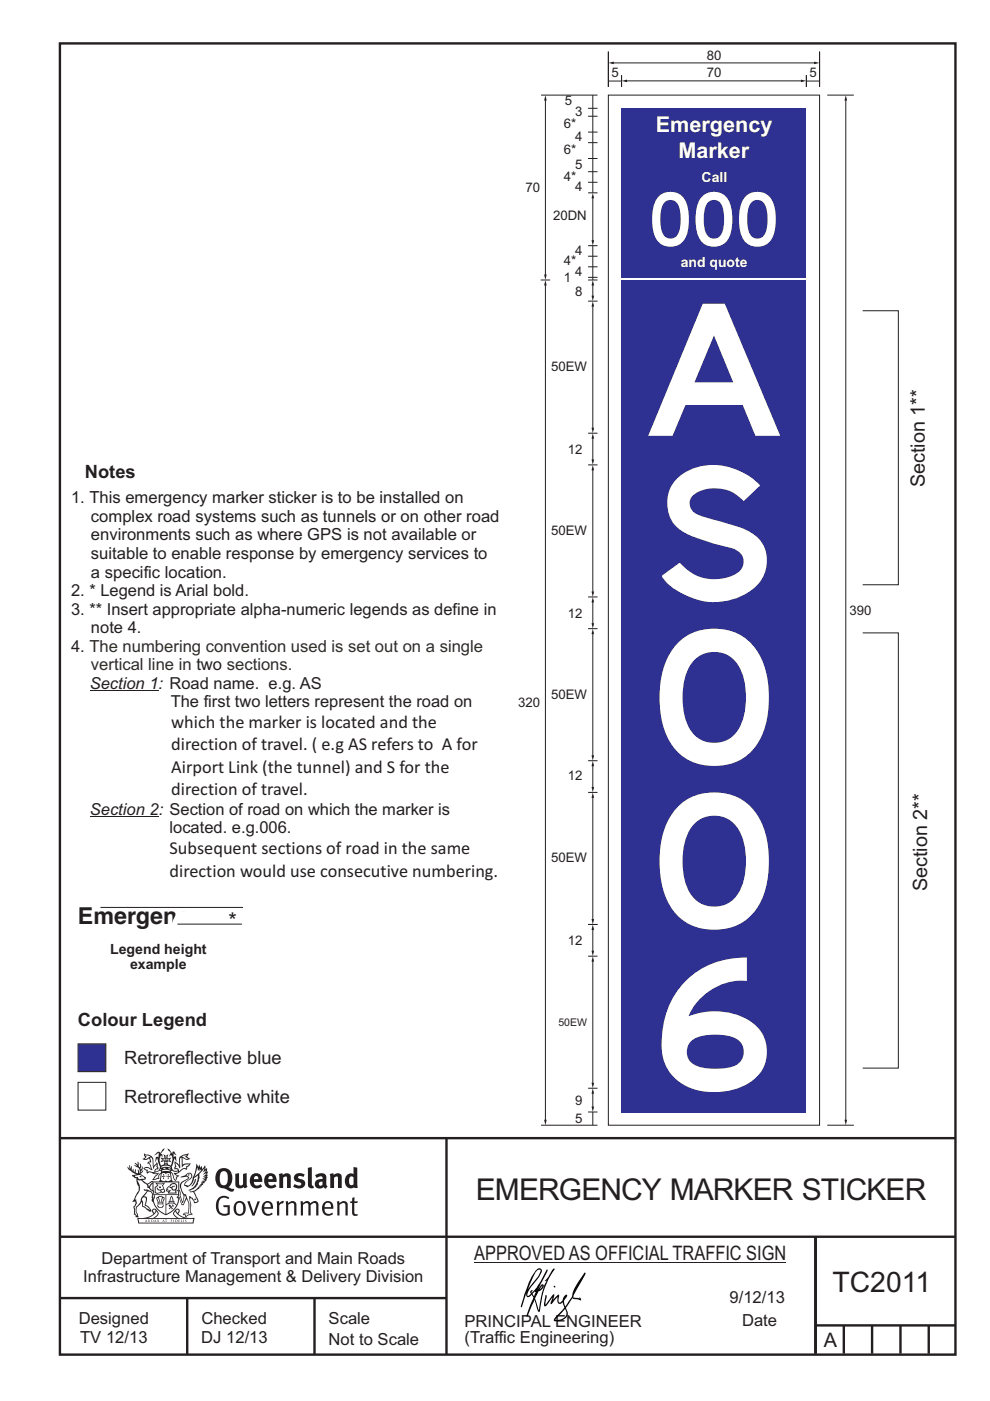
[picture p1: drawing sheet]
<svg xmlns="http://www.w3.org/2000/svg" width="210mm" height="297mm" viewBox="0 0 210 297" stroke-linecap="round" stroke-linejoin="round" font-family="sans-serif">
<g fill="none" stroke="#231f20" stroke-width=".51">
<path d="M12.7 9.2h190v278h-190zM12.7 241.3h189.9M94.7 241.4v45.8M12.7 262.2h190.1M12.7 275.2h82M39.7 275.2v12M66.7 275.2v12M173 262.2v24.8M173 281h29.7M179 281v6M185 281v6M191 281v6"/>
<path d="M197 281v6"/>
</g>
<path d="M100.6 267.7h66.2" fill="none" stroke="#231f20" stroke-width=".21"/>
<g fill="#231f20">
<path d="M47 248.5a2.55 2.55 0 0 0 0 2.7l.3 .1a.81 .81 0 0 0 1-.9v-.6a1.04 1.04 0 0 0-1.1-1.5zM46.3 248.1a1.82 1.82 0 0 1 2.1-.2 1.82 1.82 0 0 1 .9 1.9 2.29 2.29 0 0 1-.8 1.9l.7 .3h.5l-.2 .6a2.87 2.87 0 0 1-2-.7 2.12 2.12 0 0 1-1.7-3.1z" fill-rule="evenodd"/>
<path d="M49.9 248.9l.8-.2v2a.46 .46 0 0 0 .2 .6 .46 .46 0 0 0 .7-.2v-2.2l.7-.2v2.4l.2 .5-.6 .4-.2-.3a1.02 1.02 0 0 1-1.2 .2 1.02 1.02 0 0 1-.6-1.1z" fill-rule="evenodd"/>
<path d="M54 249.5l-.1 .5h.9a.49 .49 0 0 0-.2-.6 .49 .49 0 0 0-.6 .1zM53.4 249.2a1.34 1.34 0 0 1 1.6-.3 1.34 1.34 0 0 1 .6 1.5v.2h-1.7a.77 .77 0 0 0 .5 .8 .77 .77 0 0 0 .9-.3l.3 .4a1.59 1.59 0 0 1-2.1 .2 1.59 1.59 0 0 1-.4-2z" fill-rule="evenodd"/>
<path d="M57 249.5l-.1 .5h.9a.49 .49 0 0 0-.2-.6 .49 .49 0 0 0-.6 .1zM56.4 249.2a1.34 1.34 0 0 1 1.6-.3 1.34 1.34 0 0 1 .7 1.5v.2h-1.8a.77 .77 0 0 0 .5 .8 .77 .77 0 0 0 .9-.3l.3 .4a1.59 1.59 0 0 1-2 .2 1.59 1.59 0 0 1-.5-2z" fill-rule="evenodd"/>
<path d="M59.1 248.9l.8-.2 .1 .4a.95 .95 0 0 1 1-.3 .95 .95 0 0 1 .7 .8v2.3h-.8v-2.3a.46 .46 0 0 0-.8 .1v2.2h-.9z" fill-rule="evenodd"/>
<path d="M62.5 249.1a1.75 1.75 0 0 1 2.1-.1l-.2 .5-.6-.2a.43 .43 0 0 0-.6 .3l.4 .3a1.04 1.04 0 0 1 1.2 1.2 1.04 1.04 0 0 1-1.4 .9l-1.2-.4 .3-.6 1 .4 .4-.4a.88 .88 0 0 0-1-.5l-.4-.2-.1-.4z" fill-rule="evenodd"/>
<path d="M65.3 247.6l.8-.2 .1 3.8 .2 .2 .2 .5a.88 .88 0 0 1-1-.1 .88 .88 0 0 1-.3-1z" fill-rule="evenodd"/>
<path d="M67.8 250.6a.43 .43 0 0 0-.1 .7 .43 .43 0 0 0 .7-.1v-.7zM66.8 249.2a1.7 1.7 0 0 1 2.4 .1v1.8l.3 .4-.4 .5-.5-.3a1.03 1.03 0 0 1-1.7-.2 1.03 1.03 0 0 1 .8-1.5h.7v-.4a.8 .8 0 0 0-1.2 .1z" fill-rule="evenodd"/>
<path d="M69.9 248.9l.8-.2 .1 .4a.95 .95 0 0 1 1-.3 .95 .95 0 0 1 .7 .8v2.3h-.8v-2.3a.46 .46 0 0 0-.8 .1v2.2h-.8z" fill-rule="evenodd"/>
<path d="M74.3 249.5a1.48 1.48 0 0 0 0 1.7l.4 .1 .3-.2v-1.5l-.3-.2zM75 247.4l.8 .2 .1 4.3h-.7l-.1-.2a1.26 1.26 0 0 1-1.4 0 1.26 1.26 0 0 1-.6-1.3 1.29 1.29 0 0 1 .5-1.3 1.29 1.29 0 0 1 1.4-.2z" fill-rule="evenodd"/>
<path d="M46.4 253.9a1.72 1.72 0 0 1 2.2 0l-.2 .3a1.24 1.24 0 0 0-1.4-.1 1.24 1.24 0 0 0-.7 1.3 1.49 1.49 0 0 0 1.3 2l.7-.2v-1.3h-.9l-.1-.4h1.4v2a1.93 1.93 0 0 1-2.2-.1 1.93 1.93 0 0 1-.7-2.2l.2-.7z" fill-rule="evenodd"/>
<path d="M50.3 255.2a1.65 1.65 0 0 0 .3 2.2 .99 .99 0 0 0 1-1.5 .78 .78 0 0 0-.4-.8 .78 .78 0 0 0-.9 .1zM50 254.9a1.33 1.33 0 0 1 1.6-.1 1.33 1.33 0 0 1 .5 1.5 1.31 1.31 0 0 1-1.3 1.5 1.31 1.31 0 0 1-1.3-1.6l.1-.5z" fill-rule="evenodd"/>
<path d="M52.5 254.7l.4-.1 .9 2.6 .8-2.5h.5l-1.1 3h-.5z" fill-rule="evenodd"/>
<path d="M56.2 255.2l-.2 .7h1.4a.7 .7 0 0 0-.3-.8 .7 .7 0 0 0-.9 .1zM55.9 255a1.22 1.22 0 0 1 1.5-.2 1.22 1.22 0 0 1 .5 1.5h-1.9a.93 .93 0 0 0 .5 1 .93 .93 0 0 0 1.2-.2l.1 .3a1.43 1.43 0 0 1-1.7 .1 1.43 1.43 0 0 1-.6-1.7z" fill-rule="evenodd"/>
<path d="M58.7 254.8l.4-.2 .1 .5 .4-.3 .6-.2-.2 .6a.66 .66 0 0 0-.8 .6v1.9h-.4z" fill-rule="evenodd"/>
<path d="M60.6 254.8l.4-.2 .1 .5a.94 .94 0 0 1 1-.4 .94 .94 0 0 1 .8 .7v2.3h-.5l-.1-2.5a.81 .81 0 0 0-1.2 .3v2.2h-.4z" fill-rule="evenodd"/>
<path d="M63.7 254.7l.5-.1 .1 .5 .4-.3a.78 .78 0 0 1 1.1 .3 .9 .9 0 0 1 1-.5 .9 .9 0 0 1 .7 .8v2.3h-.4l-.1-2.5a.67 .67 0 0 0-1.1 .3v2.2h-.5v-2.4l-.4-.2-.7 .4v2.2h-.5z" fill-rule="evenodd"/>
<path d="M69 255.2l-.2 .7h1.4a.7 .7 0 0 0-.3-.8 .7 .7 0 0 0-.9 .1zM68.7 255a1.22 1.22 0 0 1 1.5-.2 1.22 1.22 0 0 1 .5 1.5h-1.9a.93 .93 0 0 0 .5 1 .93 .93 0 0 0 1.2-.2l.1 .3a1.44 1.44 0 0 1-1.7 .1 1.44 1.44 0 0 1-.6-1.7z" fill-rule="evenodd"/>
<path d="M71.4 254.8l.5-.2 .1 .5a.94 .94 0 0 1 1-.4 .94 .94 0 0 1 .7 .7v2.3h-.4l-.1-2.5a.81 .81 0 0 0-1.2 .3v2.2h-.5z" fill-rule="evenodd"/>
<path d="M74.7 254l.5-.2v.9h.7l-.1 .4h-.7l.1 2.2 .1 .1h.5l.1 .3a.75 .75 0 0 1-1.2-.6v-2h-.4v-.4h.4z" fill-rule="evenodd"/>
<path d="M30.8 244.9l1.1 .3-.9 .5h-.4l.5-.5zM31.8 245.5l.2-.1a2.44 2.44 0 0 1 .4 2l.1 .4 .7-1-.1 .6 .3 .3a.57 .57 0 0 0-.6 .8l-1-.2-.5 .2 .1-.5-.7-.2 .6-.2 1 .5 .1-.1-.6-1.3-.2-.1 .5-.1zM30.7 244.5l-.2 .4 .3 .4-.6 .4a1.04 1.04 0 0 0 1.4-.1l.2 .7h-.4l-.2 .4a.94 .94 0 0 1 .9 1.1l-.2-.1a1.16 1.16 0 0 0-1.5-.1l.3 .4 .4 .2 .1 .5 .2 .2v-.2a.94 .94 0 0 1 1.1 .2h.9l-1.2 1.2a1.13 1.13 0 0 0 1.2-.2l.4-.1-.1-.4 .5-.7a.83 .83 0 0 0-.6 1.1l-.3-.1-.7 .3 1.1-1.4-.5 .2-.5-.1 1.3-.5-.2-.2-.8 .4v-.3l.2-.2 .3 .1 .1-.3-.2-.4v-.6l-.2-.3-.6 .9v-.7a1.42 1.42 0 0 0-1.7-1.8z" fill-rule="evenodd"/>
<path d="M38.5 245.3l.5-.3 .7-.1-.6 .3 .8 .5h-.3zM38.3 245.5h.2l.1 2a1.69 1.69 0 0 1 1.5-.7l-.7 .5 .1 .5a1.1 1.1 0 0 0-1.5 .6l-.1-.5-.2-.2h-.5l.2-.4-.2-.7a1.42 1.42 0 0 1 .8 1.1l.2-.1zM37.1 246.2l.1 1-.2 .3v.5l.6-.1 .1 .2a.96 .96 0 0 1-1.1-.1l-.1 .1a1.06 1.06 0 0 0 1.3 .2v.1a.72 .72 0 0 1-1 .2l.3 .5 .6 .3-.4 .1-.1 .7-.3-.4-.3-1.1-.4-.4 .4 .9a1.54 1.54 0 0 0 .6 1.2l.2-.3a.58 .58 0 0 1 .5-.7l.1-.2h-.3l-.4-.3 .9-.5a.93 .93 0 0 1 1.1-.5l.1 .2 .2-.1 .1-.5a.99 .99 0 0 0 .7-.9l-1.3 .1-.4 .3v-1.5l.9 .4 .8-.3h-.3l-.5-.4 .4-.7-.7 .2a1.46 1.46 0 0 0-1.3 2.1v.4l-.2-.4z" fill-rule="evenodd"/>
<path d="M35.6 248.9l.2 .1-.1 .4h.3l-.3 .1v.5l-.1-.6h-.3l.3-.1z" fill-rule="evenodd"/>
<path d="M34.6 248.9l.2 .1-.1 .3 .4 .1h-.4v.6l-.1-.5-.3-.1h.3z" fill-rule="evenodd"/>
<path d="M34.3 248.8a.57 .57 0 0 1 .9 .2 .57 .57 0 0 1 .9-.2l.2 1.4-.2 .1a.57 .57 0 0 1-.9-.1 .69 .69 0 0 1-1.1 0zM34.2 248.1l-.3 2.1-.2 .4h2.9l-.1-.4-.3-2.1h-.2v.3l-.8-.1-.9 .1 .1-.3z" fill-rule="evenodd"/>
<path d="M34.2 252.4a.3 .3 0 0 0 .6 0 .3 .3 0 0 0-.6 0zM33.3 251l.3 .3-.3 .3a.79 .79 0 0 0 0 1.3l.8-.2-.1-.3a.55 .55 0 0 1-.7-.6h.1l.1 .3 .4 .1 .8-.2-.4-.7 .4-.3-.7 .1zM33 250.7l1.1 .2 .9-.2-.4 .7 .4 1.1a.56 .56 0 0 1-.8 .3l-.2 .1a.73 .73 0 0 1-.9 .1 .73 .73 0 0 1-.3-.9v-.4l.5-.4z" fill-rule="evenodd"/>
<path d="M35.6 251.9l.7-.5a.58 .58 0 0 1 1-.1 .58 .58 0 0 1-.5 .9l-.2-.3a.43 .43 0 0 1 .6-.3v-.1a.57 .57 0 0 0-.8 .2l-.2-.1-.3 .2 .4 .1a.55 .55 0 0 0 .9 .5v.5h-1.3l.3-.4-.1-.2-.6 .1 .2-.2-.2-.1zM35.4 251.8l-.1 .2a.39 .39 0 0 0 .2 .7l.3-.1-.2 .5h1.9l-.1-.8a.86 .86 0 0 0-.1-1.4 .86 .86 0 0 0-1.3 .4z" fill-rule="evenodd"/>
<path d="M36 254.8h.8v.2h-.8zM36.4 253.8l.2 .8h-.4zM36.4 253.5l-.3 .5-.1 .6h-.2v.4l-.7 .4 .1 .2a1.48 1.48 0 0 1 2.2 .1l.2-.1-.6-.5v-.5h-.2l-.1-.6z" fill-rule="evenodd"/>
<path d="M35.8 255.4l.3 .1 .2 .3 .3-.2-.2-.2a.38 .38 0 0 1 .4 .5l-.1-.2-.3 .3 .3 .2-.3 .2-.1-.3-.4 .3-.1-.2 .4-.3-.2-.1-.1 .1z" fill-rule="evenodd"/>
<path d="M34.5 254h.2v.2l-.3 .6h-.1zM33.6 255.3h.9v.2a.55 .55 0 0 1-.8 .4v-.2h-.2zM33.4 254h.2l.2 .8h-.2zM33.6 255h.8l.1 .1-.8 .1zM33.8 253.7h.5l-.2 1.1h-.2zM33.3 253.8l-.1 .3 .3 1.2a.48 .48 0 0 0-.1 .5 .48 .48 0 0 0 .4 .3l.6-.1a.49 .49 0 0 0 .2-.7l.3-1.2-.1-.3a1.42 1.42 0 0 0-1.5 0z" fill-rule="evenodd"/>
<path d="M33.6 251.6h.5l.1 .3h-.4z" fill-rule="evenodd"/>
<path d="M41.3 250.1l.3-.2-.2 .9-.6 .7h-.2l.5-.7z" fill-rule="evenodd"/>
<path d="M39.7 249l.3-.2 .5 .2a.88 .88 0 0 1-.6 1.1 1.22 1.22 0 0 0-.8 1.3l.5 .2a.72 .72 0 0 0 .9-.4l.5-.8 .2-.6 .8-.6v.3a2.85 2.85 0 0 1-2 2.8l.1 .1a2.13 2.13 0 0 0 1.9-1.5l-.1-.2a2.01 2.01 0 0 0 .3-1.8l1.2-1.3-.4 1 .7-.5-.7 1 .8-.4-.8 .8 .7-.1-.9 .5 .8-.1-.8 .4h.7l-.8 .3 .3 .2h-.4l.2 .4-.4-.1 .2 .3h-.4l.1 .3h-.1a2.16 2.16 0 0 1-2 1l.1 .2h.4a.76 .76 0 0 1 .7 .7l.5 1.2-.6 .2a1.45 1.45 0 0 0-1.2-1.3l.3 1.8-.1 1.9 .4 .2a1.07 1.07 0 0 0-1.2 .4v-.3l-.5-.2a.87 .87 0 0 1 1-.1l.1-.7a4.4 4.4 0 0 0-.6-3.1l-.1-.3h-.2a2.16 2.16 0 0 1-.7-2.2l.3-.3 1.2-.8a.55 .55 0 0 0-.4-.7zM37.8 252.4a.76 .76 0 0 1 .3 1.1l.6 1.6 .4-1.7 .2 .1a.61 .61 0 0 1-.1 .9l-.3 .9h-.2l-.7-1.6-.3 .1a1.18 1.18 0 0 0 .1-1.4zM41.8 247.5l.2 .8 .3-.6v.6l.3-.5a1.9 1.9 0 0 1-1.1 1.4l-.3 .3zM38.2 249.6l1.4-.1 .2 .1v.3l-.5 .3a1.26 1.26 0 0 0-1 1.9l.2 .7a1.84 1.84 0 0 1 .2 2l-.4-1.3a.96 .96 0 0 0-.4-1.3l-.4 .3a.78 .78 0 0 1-.1 1.3l.2 .2h.4l.4 1.1a.38 .38 0 0 0 .2 .4 .38 .38 0 0 0 .4-.1l.6-1.2a2.94 2.94 0 0 1 .3 2.5v.5l-.8-.1-.3 .4v.2l.4-.1 .1 .4 .2 .1a1.02 1.02 0 0 1 1.3-.5l-.1-.4-.3-.1 .2-1.7-.3-1.4 .1 .1a1.14 1.14 0 0 1 .7 .9 .63 .63 0 0 0 .9-.2 .63 .63 0 0 0-.2-.8l-.6-1.3 .9-.6 .2-.3 .2-.1v-.2h.3l-.1-.3h.4l-.1-.3 .5-.1-.2-.2 .5-.4 .1-.2-.3 .1 .5-.6-.3 .1 .3-.6-.4 .1 .4-.5v-.3l-.3 .2 .1-.6v-.3l-.4 .3-.1-.8-.5 .8-.2-.7-.2 .5-.3-.8-.1 .6-.5-.8-.1 1.4-.7 1.9a1.81 1.81 0 0 1-.9 1.4l-.6-.2a1.75 1.75 0 0 1 1.1-1.2 .75 .75 0 0 0 .1-1.3 .75 .75 0 0 0-1.2 .5z" fill-rule="evenodd"/>
<path d="M41.2 254.2l.3-.1 .1 .3h-.4z" fill-rule="evenodd"/>
<path d="M29.4 258.4h11.6l-.2 .8h-11.3zM31.3 258.2l.5-.1a2.48 2.48 0 0 0 1.4-1.3l.2 .6-.5 .5-.4 .3zM32.5 256.6l.3-.2 .2 .2-.3 .6zM37.2 256.8a2.65 2.65 0 0 0 1.8 1.4h-1.1l-.5-.3-.5-.5zM37.4 256.6l.2-.2 .3 .2-.3 .6zM29.2 258.2l.1 1.2h11.7l.3-1.1-.2-.1a4.1 4.1 0 0 1-3.3-.9l.3-.4-.1-.5a1.06 1.06 0 0 0-1.3 .9l.2 .4 .6 .5h-4.7l.3-.1a.84 .84 0 0 0 .6-.7 .84 .84 0 0 0-.5-.9l-.3-.2-.5 .1-.1 .5 .3 .4a4.2 4.2 0 0 1-3.4 .9z" fill-rule="evenodd"/>
<path d="M31 258.7l.1 .2h-.2zM31 258.6l-.3 .5 .4-.1 .2 .1z" fill-rule="evenodd"/>
<path d="M31.3 258.6h.2v.4a.25 .25 0 0 0 .3-.1 .25 .25 0 0 0-.1-.3h.1a.29 .29 0 0 1 0 .4 .29 .29 0 0 1-.4 0 .29 .29 0 0 1 0-.4z" fill-rule="evenodd"/>
<path d="M32.2 258.6a.22 .22 0 0 1 .3 .2 .22 .22 0 0 1-.3 .2zM32 258.6v.5a.33 .33 0 0 0 .5-.1 .33 .33 0 0 0 0-.4 .33 .33 0 0 0-.5 0z" fill-rule="evenodd"/>
<path d="M32.9 258.7l.1 .2h-.2zM32.9 258.6l-.2 .5 .3-.1 .2 .1z" fill-rule="evenodd"/>
<path d="M33.3 258.6h.2v.2l.3-.2-.2 .2 .2 .3-.3-.2-.1 .2h-.1l.2-.3z" fill-rule="evenodd"/>
<path d="M34.7 258.7l.1 .2h-.2zM34.7 258.6l-.3 .5 .4-.1 .2 .1z" fill-rule="evenodd"/>
<path d="M35 258.6h.4h-.1v.5h-.2l.1-.5z" fill-rule="evenodd"/>
<path d="M36.2 258.6h.3h-.2v.2h.2h-.2l.1 .3h-.2z" fill-rule="evenodd"/>
<path d="M36.7 258.6h.2v.5h-.2z" fill-rule="evenodd"/>
<path d="M37.3 258.6a.22 .22 0 0 1 .3 .2 .22 .22 0 0 1-.3 .2zM37.1 258.6v.5a.33 .33 0 0 0 .5-.1 .33 .33 0 0 0 0-.4 .33 .33 0 0 0-.5 0z" fill-rule="evenodd"/>
<path d="M37.8 258.6h.3h-.1v.2h.1h-.1v.2l.1 .1h-.3z" fill-rule="evenodd"/>
<path d="M38.3 258.6h.3l-.1 .4 .2 .1h-.4z" fill-rule="evenodd"/>
<path d="M38.9 258.6h.2v.5h-.2z" fill-rule="evenodd"/>
<path d="M39.3 258.6h.2l-.2 .1 .2 .2-.1 .2h-.1v-.2l.2 .1z" fill-rule="evenodd"/>
<path d="M34.2 247.4a1.51 1.51 0 0 1 2 .2 2.67 2.67 0 0 0-2.1 0zM35.7 247.6l.4 .2 .1 .2-.4-.1zM34.6 247.7l.4-.1 .2 .2h-.4zM34 247.9l.3 .1-.3 .1zM34.9 246.9l.3-.2 .2 .2zM34.9 245.7h.2v.4h-.2zM35 245.1l.2 .2 .2-.2-.1 .4h-.2zM35.1 246.3h.2l.1 .4-.2-.2-.2 .2zM35.3 245.7h.2v.4h-.2zM34.4 245.7l.3 .1v.2l-.3 .1 .2-.2zM35.7 245.8l.3-.1-.2 .2 .2 .2-.4-.1zM32.7 244.9l1-.5-.1 1-.2-.1-.4 .1-.2 1.1 .5-1 .2 .9a1.84 1.84 0 0 1 .3 1.7l.4 .1a2.48 2.48 0 0 1 2.2 .1l.2-.3-.2-.7 .7-1.7 .4 .6-.2-1-.2-.1-.2 .3v-.9l.6 .4-.6-.7h-.3l-.1 .4-.5-.8-.5-.3 .2 .4 .5 .6-.4 .7 .4-.3a2.06 2.06 0 0 1 0 2.2l-.6-.2-.1-.6 .1-.1 .8 .2-.4-.5 .4-.5-.7 .2-.2-.2 .2-.7-.5 .4-.5-.4 .2 .7-.2 .2-.7-.2 .4 .5-.4 .5 .7-.2 .2 .1-.2 .6-.5 .2a2.02 2.02 0 0 1 0-2.2l.3 .5-.1-.6-.3-.1 .8-1.2-.5 .3-.4 .7-.2-.3a.8 .8 0 0 0-.8 .5z" fill-rule="evenodd"/>
<path d="M29.2 250.1l.3 .2a.61 .61 0 0 1 .8 .3l.3 .2a.8 .8 0 0 1 .6 1l.4 .1 .5 .6a1 1 0 0 1 .5 1l-.1 .7v-.5h-.1a.96 .96 0 0 0-.8-1.3l-.3-.2h-.6l-.1-.1-.2 .1 .2 .3h.5l-1.1 1.4-.2 .9-.4 .6a1.33 1.33 0 0 0-.5 1.8l.2 .5a1.26 1.26 0 0 1-.5-1.4l-.1-.4a1.56 1.56 0 0 0 .4-1.7l-.3 .2 .2-.5a3.2 3.2 0 0 0 .7-3zM30.4 253.9h.4a2.06 2.06 0 0 1-.1 1.6l.7 .5 .4 .5-.6-.2-.8-.6-.1-.9a.51 .51 0 0 1 .1-.9zM28.6 249.3a1.52 1.52 0 0 1 2.1 .6l-1.1 .1-.2-.1-.2-.4-.4 .1zM27.5 247v.8l-.3-.4-.2 .1a3.1 3.1 0 0 0 2 1.5l-1 .1 .5 .6 .5 .1v1.1a1.84 1.84 0 0 1-.2 2.5l-.4 .9-.4 .4 .3 .1 .4-.1 .1 .4-.2 .5-.3 .2 .1 1.8 .2-.1 .2 .6h.2l.4-.1-.1-.5a1.3 1.3 0 0 1-.1-1.6l.8-1.1 .2 1.1 .6 .2 .4 .6 .2-.2 .2 .4 .5-.1a1.85 1.85 0 0 0-1.2-1.3l.1-.3a1.39 1.39 0 0 0 0-1.5h-.5l.5-.6a.66 .66 0 0 1 .9-.4 .66 .66 0 0 1 .3 .9l-.1 .4h.2v.1l-.2 .3 .2 .5 .2-.3a2.24 2.24 0 0 0 .1-2.2 .73 .73 0 0 1-.7-.6 .73 .73 0 0 1 .5-.8l.1-.2a.94 .94 0 0 0-.9 .8 .48 .48 0 0 1-.1-.5 .48 .48 0 0 1 .5-.3l.5-.3a.51 .51 0 0 0-.8 .2l-.5 .3-1-.8 .6-.1 .1-.5-1.1-.7 .5-.4v-.4l-.5 .5 .1-.2a.69 .69 0 0 0 .2-1.1v.5l-.3 .2 .1-1.1-.3-.2 .1 .6-.1 .2-.4-1.2v.6l-.7-.3 .6 .6-.6-.2 .2 .3a1 1 0 0 1 .8 1.5l-.2-.8v.8l-.5-.2-.1-.7-.2 .6-.2-.1v-.6l-.2 .4-.2-.2 .1-.7-.2 .5z" fill-rule="evenodd"/>
<path d="M29.5 249.5l.3-.2 .3 .3z" fill-rule="evenodd"/>
<path d="M32.4 250.5h5.6v2l-.2-.1v-1.7h-5.2v2.5h5.2v-.8l.1 .2-.1 1.1v-.3h-2.5v4a4.1 4.1 0 0 0 2.6-3.6l.1-.1a4 4 0 0 1-2.8 3.9 4.2 4.2 0 0 1-2.8-4.7l.1 1.3 .1-.1a3.8 3.8 0 0 0 2.5 3.3v-4h-2.5l-.2-.9z" fill-rule="evenodd"/>
<circle cx="40" cy="249.1" r=".17"/>
</g>
<g fill="#000">
<path d="M114.9 272.7l.2-.1-.6 .8zM113.4 273.8l.3 .2-.4 .9-.4-.6zM113.7 269.6l.3-.3h.6a9.7 9.7 0 0 1-2.3 3.6l-.4 .6zM113.6 269.4a19.4 19.4 0 0 0-2.7 6.2l-.5 1.4 .2 .2 1-2.9a.51 .51 0 0 0 .2 .7 .51 .51 0 0 0 .7-.2l.3-.3 .3 .7-1.4 3.6 .1 .4 .1-.1 1.5-3.5 .7 2.3 .3 .3 .4-2.3a14.9 14.9 0 0 1 2.9-6.8l-.2-.2-.2 .2-1 1.7-.8 .8 .5-.2a17.4 17.4 0 0 0-1.7 6.4l-.5-1.4a1.74 1.74 0 0 1 .3-2.3l.1-.3a1.15 1.15 0 0 0 1-1.5 .94 .94 0 0 0-.9 .9l-.2 .2 2-3.8v-.4l-.1-.1-.5 .9a13.2 13.2 0 0 1-2.7 4.1l-.1-.1 .3-.4a.39 .39 0 0 0-.6 .1 .39 .39 0 0 0 .2 .6l-.7 .5a2.92 2.92 0 0 1 1.1-2.4l1.7-2.2a.87 .87 0 0 0 .2-1.1l-.5-.2z" fill-rule="evenodd"/>
<path d="M117.5 272.6h.2l.1 .3-.3 .1z" fill-rule="evenodd"/>
<path d="M119.9 277.5a1.4 1.4 0 0 1 .1 1.6 1.4 1.4 0 0 1-1.3 .7l-.9 .1zM115.6 274.6l-.2 1.8 .1 .6a2.14 2.14 0 0 0 1.3-1.4l.4-.5-.4 1.2 .2 .2 1.3-1.5a1.17 1.17 0 0 0 .4 1.5l.7-.4v.2a1.1 1.1 0 0 1-.4 1.7l-1.2 1.3-.4 .7a2.24 2.24 0 0 0 3-1.5v-.4a1 1 0 0 1 .1-1.5l.9-1.4 1.7 .5 .2-.1-.4-.6v.3l-1.3-.2v-.1l.2-.6 1.6-2.9a2.35 2.35 0 0 0 .7-1.6h-.2l-1.4 2.1a8.4 8.4 0 0 0-1.3 3.1l-1.3 1.9a1.52 1.52 0 0 1 .3-2.1v-.4a1.17 1.17 0 0 0-.9 1.2l-.4 .4-.4-.1 .1-1.2-.1-.3-1.2 1.1 .3-1.1-.2-.1-1.7 2.2 .3-1.7-.1-.3z" fill-rule="evenodd"/>
</g>
<path d="M16.6 229.5h5.8v5.9h-5.8z" fill-rule="evenodd" fill="#fff" stroke="#231f20" stroke-width=".21"/>
<path d="M16.6 221.3h5.8v5.9h-5.8z" fill-rule="evenodd" fill="#2e3092" stroke="#231f20" stroke-width=".21"/>
<path d="M183 65.9h7.5v58.1h-7.5M183 134.2h7.5v92.3h-7.5M19 146.4h14.6M19.1 173.2h14.6M21.3 192.4h30.3M37.6 195.9h13.7" fill="none" stroke="#231f20" stroke-width=".21"/>
<path d="M37.1 192.9h.5a2.84 2.84 0 0 0 2.6 .1l2.3 .1a2.46 2.46 0 0 1 2 .5l-1.3 2.5a1.5 1.5 0 0 1-1.8 1.4l-2.7-.4a2.58 2.58 0 0 1-2.1-.8 3.5 3.5 0 0 1 .7-2.2l.1-.9z" fill-rule="evenodd" fill="#fff" stroke="#fff" stroke-width=".21"/>
<path d="M129 20.2h44.8v218.4h-44.8z" fill-rule="evenodd" fill="#fff" stroke="#231f20" stroke-width=".21"/>
<path d="M131.8 59.4h39.2v176.4h-39.2z" fill="#2e3092"/>
<path d="M179.4 20.9v216.9" fill="none" stroke="#231f20" stroke-width=".21"/>
<g fill="#231f20">
<path d="M179.4 20.2l.3 1.1h-.6z"/>
<path d="M179.1 237.4h.6l-.3 1.2z"/>
</g>
<path d="M175.5 238.6h5.6" fill="none" stroke="#231f20" stroke-width=".21"/>
<path d="M131.8 23h39.2v35.8h-39.2z" fill="#2e3092"/>
<path d="M125.7 203.4v26.6M114.8 238.6h11.9M124.7 235.8h2M124.7 230.7h2" fill="none" stroke="#231f20" stroke-width=".21"/>
<g fill="#231f20">
<path d="M125.7 202.7l.3 1.2h-.5z"/>
<path d="M125.5 229.6h.5l-.3 1.1z"/>
</g>
<path d="M115.7 60.1v177.7" fill="none" stroke="#231f20" stroke-width=".21"/>
<g fill="#231f20">
<path d="M115.7 59.4l.3 1.1h-.6z"/>
<path d="M115.4 237.4h.6l-.3 1.2z"/>
</g>
<path d="M124.7 63.8h2M124.7 98.6h2M124.7 91.8h2M124.7 126.6h2M124.7 133.3h2M124.7 161.3h2M124.7 168h2M124.7 196h2M125.7 196.7v5.3M124.7 202.7h2" fill="none" stroke="#231f20" stroke-width=".21"/>
<g fill="#231f20">
<path d="M125.5 201.6h.5l-.3 1.1z"/>
<path d="M125.7 196l.3 1.2h-.5z"/>
</g>
<path d="M125.7 168.7v26.6" fill="none" stroke="#231f20" stroke-width=".21"/>
<g fill="#231f20">
<path d="M125.7 168l.3 1.2h-.5z"/>
<path d="M125.5 194.9h.5l-.3 1.1z"/>
</g>
<path d="M125.7 162v5.3" fill="none" stroke="#231f20" stroke-width=".21"/>
<g fill="#231f20">
<path d="M125.5 166.9h.5l-.3 1.1z"/>
<path d="M125.7 161.3l.3 1.1h-.5z"/>
</g>
<path d="M125.7 134v26.6" fill="none" stroke="#231f20" stroke-width=".21"/>
<g fill="#231f20">
<path d="M125.7 133.3l.3 1.1h-.5z"/>
<path d="M125.5 160.1h.5l-.3 1.2z"/>
</g>
<path d="M125.7 127.3v5.3" fill="none" stroke="#231f20" stroke-width=".21"/>
<g fill="#231f20">
<path d="M125.5 132.1h.5l-.3 1.2z"/>
<path d="M125.7 126.6l.3 1.1h-.5z"/>
</g>
<path d="M125.7 99.3v26.5" fill="none" stroke="#231f20" stroke-width=".21"/>
<g fill="#231f20">
<path d="M125.7 98.6l.3 1.1h-.5z"/>
<path d="M125.5 125.4h.5l-.3 1.2z"/>
</g>
<path d="M125.7 92.6v5.2" fill="none" stroke="#231f20" stroke-width=".21"/>
<g fill="#231f20">
<path d="M125.5 97.4h.5l-.3 1.2z"/>
<path d="M125.7 91.9l.3 1.1h-.5z"/>
</g>
<path d="M125.7 64.6v26.5" fill="none" stroke="#231f20" stroke-width=".21"/>
<g fill="#231f20">
<path d="M125.7 63.9l.3 1.1h-.5z"/>
<path d="M125.5 90.7h.5l-.3 1.1z"/>
</g>
<path d="M125.7 231.5v3.5" fill="none" stroke="#231f20" stroke-width=".21"/>
<g fill="#231f20">
<path d="M125.5 234.6h.5l-.3 1.2z"/>
<path d="M125.7 230.7l.3 1.2h-.5z"/>
</g>
<path d="M114.8 20.2h11.9M124.7 23h2M124.7 59.4h2M124.7 58.8h2M125.7 60.1v3M125.7 235.8v2.8" fill="none" stroke="#231f20" stroke-width=".21"/>
<g fill="#231f20">
<path d="M125.5 62.7h.5l-.3 1.1z"/>
<path d="M125.7 59.4l.3 1.1h-.5z"/>
</g>
<path d="M124.7 24.6h2M124.7 28h2M124.7 30.2h2M124.7 33.6h2M124.7 36.4h2M124.7 38.6h2M125.7 41.6v9.8M125.7 56.6v2.2" fill="none" stroke="#231f20" stroke-width=".21"/>
<g fill="#231f20">
<path d="M125.7 40.9l.3 1.1h-.5z"/>
<path d="M125.5 50.9h.5l-.3 1.2z"/>
</g>
<path d="M132.6 17.1h37.7" fill="none" stroke="#231f20" stroke-width=".21"/>
<g fill="#231f20">
<path d="M169.9 16.9l1.1 .2-1.1 .3z"/>
<path d="M131.8 17.1l1.2-.2v.5z"/>
</g>
<path d="M129 17.2h2.8M115.7 20.9v37.7M125.7 20.2v20.7M114.7 59.4h2M124.7 40.9h2M124.7 56.6h2M124.7 54.3h2M124.7 52.1h2M125.7 52.1v4.5" fill="none" stroke="#231f20" stroke-width=".21"/>
<g fill="#231f20">
<path d="M115.7 20.2l.3 1.1h-.6z"/>
<path d="M115.4 58.2h.6l-.3 1.2z"/>
</g>
<path d="M129 10.9v7.5M129.8 13.3h43.3M131.8 15.9v2.5M171 15.9v2.5M171 17.2h2.8M173.8 10.9v7.5M175.5 20.2h5.6" fill="none" stroke="#231f20" stroke-width=".21"/>
<g fill="#231f20">
<path d="M172.7 13.1l1.1 .2-1.1 .3z"/>
<path d="M129 13.3l1.2-.2v.5z"/>
</g>
<path d="M125.7 58.8v.6" fill="none" stroke="#231f20" stroke-width=".21"/>
<g font-size="28" fill="#fff">
<text x="137.5" y="92.4">A</text>
<text x="140.3" y="127.1">S</text>
<text x="139.9" y="161.9">0</text>
<text x="139.9" y="196.6">0</text>
<text x="140.3" y="231">6</text>
</g>
<text font-size="11.2" fill="#fff" x="138.3" y="52.1">000</text>
<text font-size="6.4" fill="#231f20" x="100.9" y="254.4">EMERGENCY MARKER STICKER</text>
<text font-size="6" fill="#231f20" x="176.6" y="274">TC2011</text>
<text font-size="4.9" fill="#231f20" x="16.5" y="195.9">Emergency</text>
<g font-size="4.6" fill="#fff">
<text x="139.1" y="27.9">Emergency</text>
<text x="143.9" y="33.5">Marker</text>
</g>
<text font-size="4.6" fill="#231f20" x="48.5" y="196.7">*</text>
<g font-size="4.2" fill="#231f20">
<text x="196.2" y="103.3" transform="rotate(-90 196.2 103.3)">Section 1**</text>
<text x="196.7" y="189" transform="rotate(-90 196.7 189)">Section 2**</text>
<text x="100.6" y="267.2">APPROVED AS OFFICIAL TRAFFIC SIGN</text>
<text x="174.7" y="285.6">A</text>
</g>
<g font-size="3.9" fill="#231f20">
<text x="18" y="101.3">Notes</text>
<text x="36.3" y="154.3">which the marker is located and the</text>
<text x="36.3" y="159.1">direction of travel. ( e.g AS refers to A for</text>
<text x="36.3" y="163.8">Airport Link (the tunnel) and S for the</text>
<text x="36.3" y="168.6">direction of travel.</text>
<text x="36" y="185.9">direction would use consecutive numbering.</text>
<text x="36" y="181.1">Subsequent sections of road in the same</text>
<text x="16.5" y="217.6">Colour Legend</text>
<text x="26.3" y="225.7">Retroreflective blue</text>
<text x="26.3" y="233.8">Retroreflective white</text>
</g>
<g font-size="3.5" fill="#231f20">
<text x="15.1" y="106.7">1. This emergency marker sticker is to be installed on</text>
<text x="19.3" y="110.7">complex road systems such as tunnels or on other road</text>
<text x="19.3" y="114.6">environments such as where GPS is not available or</text>
<text x="19.3" y="118.5">suitable to enable response by emergency services to</text>
<text x="19.3" y="122.5">a specific location.</text>
<text x="15.1" y="126.4">2. * Legend is Arial bold.</text>
<text x="15.1" y="130.3">3. ** Insert appropriate alpha-numeric legends as define in</text>
<text x="19.3" y="134.2">note 4.</text>
<text x="15.1" y="138.1">4. The numbering convention used is set out on a single</text>
<text x="19" y="146">Section 1: Road name. e.g. AS</text>
<text x="36.2" y="149.9">The first two letters represent the road on</text>
<text x="19.1" y="172.8">Section 2: Section of road on which the marker is</text>
<text x="36" y="176.7">located. e.g.006.</text>
<text x="21.5" y="267.9">Department of Transport and Main Roads</text>
<text x="17.7" y="271.8">Infrastructure Management &amp; Delivery Division</text>
<text x="16.7" y="280.7">Designed</text>
<text x="42.7" y="280.7">Checked</text>
<text x="69.7" y="280.7">Scale</text>
<text x="98.5" y="281.4">PRINCIPAL ENGINEER</text>
<text x="154.7" y="276.3">9/12/13</text>
<text x="157.4" y="281.2">Date</text>
<text x="17" y="284.8">TV 12/13</text>
<text x="42.7" y="284.8">DJ 12/13</text>
<text x="69.7" y="285.2">Not to Scale</text>
<text x="98.5" y="284.8">(Traffic Engineering)</text>
</g>
<text font-size="3.5" fill="#313123" x="19.3" y="142.1">vertical line in two sections.</text>
<g font-size="3" fill="#fff">
<text x="148.8" y="38.6">Call</text>
<text x="144.4" y="56.5">and quote</text>
</g>
<g font-size="3" fill="#231f20">
<text x="23.3" y="202.2">Legend height</text>
<text x="27.6" y="205.5">example</text>
</g>
<g font-size="2.8" fill="#231f20">
<text x="129.7" y="16.3">5</text>
<text x="149.9" y="16.3">70</text>
<text x="149.9" y="12.8">80</text>
<text x="171.7" y="16.3">5</text>
<text x="119.8" y="22.4">5</text>
<text x="119.6" y="27.1">6*</text>
<text x="122" y="29.9">4</text>
<text x="122" y="24.6">3</text>
<text x="119.6" y="32.7">6*</text>
<text x="122" y="35.8">5</text>
<text x="111.4" y="40.8">70</text>
<text x="119.6" y="38.3">4*</text>
<text x="122" y="40.6">4</text>
<text x="117.3" y="46.7">20DN</text>
<text x="119.6" y="59.9">1</text>
<text x="119.6" y="56.2">4*</text>
<text x="122" y="54">4</text>
<text x="122" y="58.5">4</text>
<text x="122" y="62.7">8</text>
<text x="116.9" y="78.6">50EW</text>
<text x="120.5" y="96.2">12</text>
<text x="116.9" y="113.4">50EW</text>
<text x="120.5" y="130.9">12</text>
<text x="180.2" y="130.4">390</text>
<text x="109.9" y="150">320</text>
<text x="116.9" y="148.3">50EW</text>
<text x="120.5" y="165.5">12</text>
<text x="116.9" y="182.8">50EW</text>
<text x="120.5" y="200.4">12</text>
<text x="122" y="238.1">5</text>
<text x="122" y="234.2">9</text>
</g>
<text font-size="2.2" fill="#231f20" x="118.4" y="217.5">50EW</text>
</svg>
